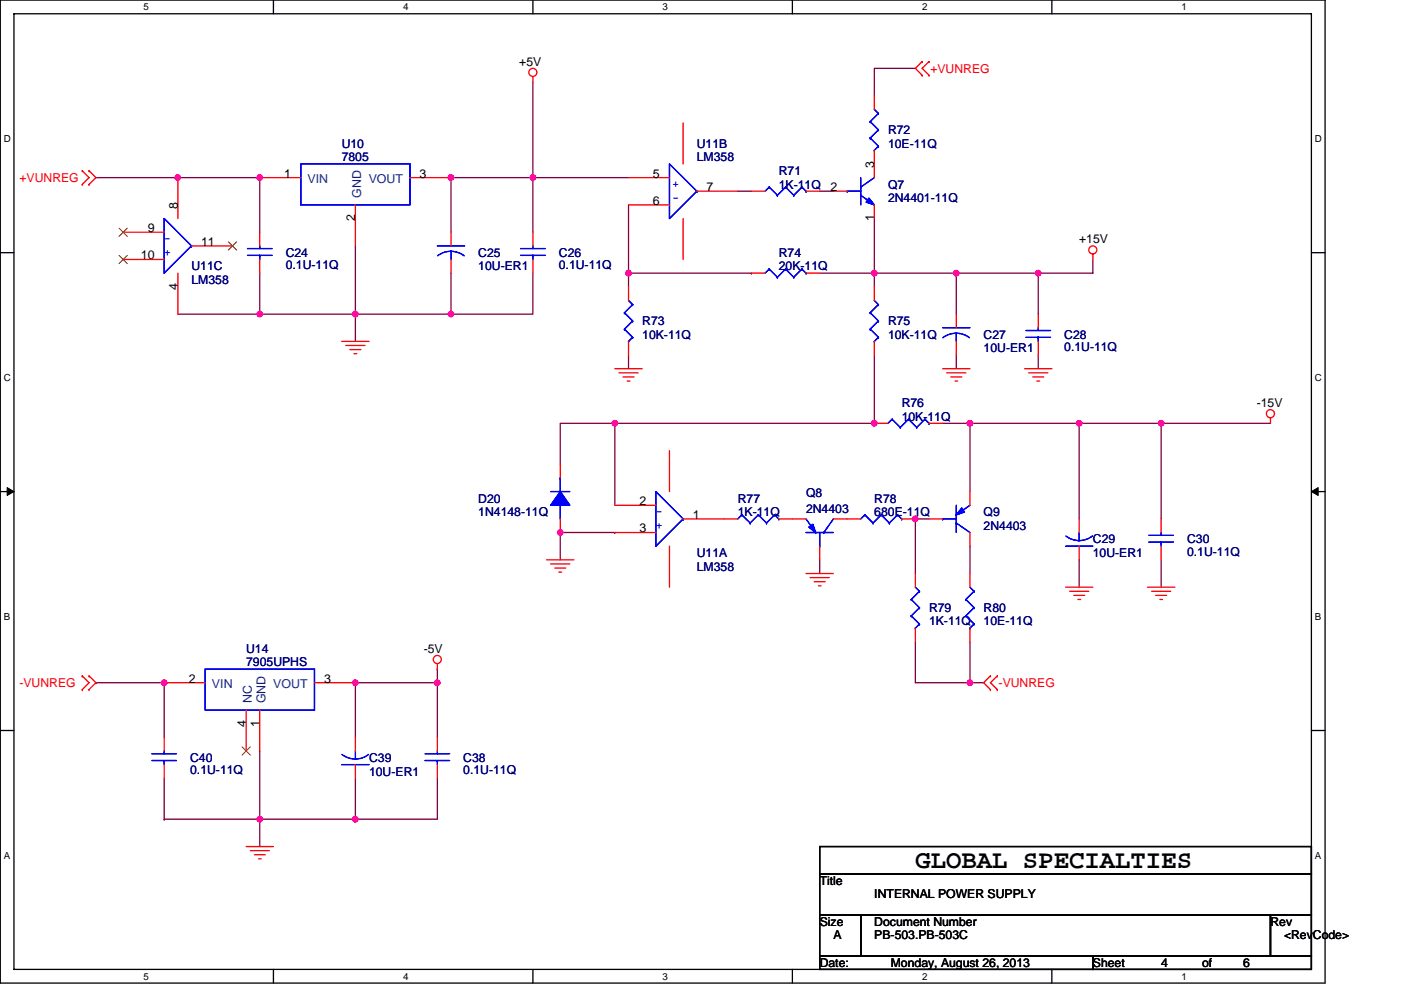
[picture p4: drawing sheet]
<svg xmlns="http://www.w3.org/2000/svg" width="297mm" height="210mm" viewBox="0 0 297 210" stroke-linecap="round" stroke-linejoin="round" font-family="sans-serif">
<path d="M.1 0h280.8v208.5h-280.8zM3 2.9h275v202.7h-275z" fill="none" stroke="#000" stroke-width=".28"/>
<g fill="#fff">
<path d="M30.5 .3h1.1v2.3h-1.1z"/>
<path d="M30.5 205.9h1.1v2.3h-1.1z"/>
</g>
<path d="M58 0v2.9M58 205.6v2.9" fill="none" stroke="#000" stroke-width=".28"/>
<g fill="#fff">
<path d="M85.5 .3h1.1v2.3h-1.1z"/>
<path d="M85.5 205.9h1.1v2.3h-1.1z"/>
</g>
<path d="M113 0v2.9M113 205.6v2.9" fill="none" stroke="#000" stroke-width=".28"/>
<g fill="#fff">
<path d="M140.5 .3h1.1v2.3h-1.1z"/>
<path d="M140.5 205.9h1.1v2.3h-1.1z"/>
</g>
<path d="M168 0v2.9M168 205.6v2.9" fill="none" stroke="#000" stroke-width=".28"/>
<g fill="#fff">
<path d="M195.5 .3h1.2v2.3h-1.2z"/>
<path d="M195.5 205.9h1.2v2.3h-1.2z"/>
</g>
<path d="M223 0v2.9M223 205.6v2.9" fill="none" stroke="#000" stroke-width=".28"/>
<g fill="#fff">
<path d="M250.5 .3h1.2v2.3h-1.2z"/>
<path d="M250.5 205.9h1.2v2.3h-1.2z"/>
<path d="M.8 28.3h1.5v2.3h-1.5z"/>
<path d="M278.8 28.3h1.5v2.3h-1.5z"/>
<path d="M.8 78.9h1.5v2.3h-1.5z"/>
<path d="M278.8 78.9h1.5v2.3h-1.5z"/>
</g>
<path d="M.1 53.6h2.9M278 53.6h2.9" fill="none" stroke="#000" stroke-width=".28"/>
<g fill="#fff">
<path d="M.8 129.6h1.4v2.3h-1.4z"/>
<path d="M278.8 129.6h1.4v2.3h-1.4z"/>
</g>
<path d="M.1 104.3h2.9M278 104.3h2.9" fill="none" stroke="#000" stroke-width=".28"/>
<path d="M1.5 103.4l1.5 .9-1.5 .8zM278 104.3l1.5-.9v1.7z" fill="#000" stroke="#000" stroke-width=".21"/>
<g fill="#fff">
<path d="M.8 180.3h1.4v2.3h-1.4z"/>
<path d="M278.8 180.3h1.4v2.3h-1.4z"/>
</g>
<path d="M.1 154.9h2.9M278 154.9h2.9M173.8 179.6h104.2v5.7h-104.2zM173.8 194h8.7v8.7h-8.7zM173.8 185.3h104.2v8.7h-104.2zM182.5 194h86.9v8.7h-86.9zM269.4 194h8.6v8.7h-8.6zM173.8 202.7h57.9v2.9h-57.9zM231.7 202.7h46.3v2.9h-46.3z" fill="none" stroke="#000" stroke-width=".28"/>
<g fill="none" stroke="#800040" stroke-width=".28">
<path d="M113 17.4v20.3M194.1 14.5h-8.7v5.8M20.3 37.7h17.4M37.7 37.7h17.4v11.6M37.7 37.7h.1M113 37.7h-17.4v11.6M113 37.7h.1M113 37.7v11.6M113 37.7h20.3M55.1 57.9v8.7M75.4 52.2v14.4M95.6 57.9v8.7h-20.2"/>
<path d="M113 57.9v8.7h-17.4M133.3 43.5v14.4M133.3 57.9v2.9M133.3 57.9h26M156.4 40.6h2.9M159.3 57.9h.1M173.8 40.6h2.9M173.8 57.9h11.6M185.4 57.9h.1M185.4 46.4v11.5M185.4 57.9h17.4v8.7M185.4 57.9v2.9"/>
<path d="M202.8 57.9h17.3M220.1 57.9v8.7M220.1 57.9h.1M231.7 55v2.9h-11.6M37.7 66.6h17.4M55.1 66.6h.1M55.1 66.6h20.3M75.4 66.6v5.8M95.6 66.6h.1M133.3 75.3v2.9M185.4 75.3v14.5M202.8 75.3v2.9"/>
<path d="M220.1 75.3v2.9M130.4 89.8h.1M130.4 89.8h55M130.4 89.8h-11.6v8.7M130.4 89.8v17.4M185.4 89.8h.1M199.9 89.8h46.3M205.7 89.8h.1M205.7 89.8v14.5M228.8 89.8v20.3M228.8 89.8h.1M246.2 89.8h.1"/>
<path d="M246.2 89.8h23.2M246.2 89.8v20.3M130.4 112.9h.1M130.4 112.9h-11.6v5.8M173.8 118.7v2.9M194.1 110.1h.1M194.1 110.1v11.5M194.1 110.1h2.9M205.7 115.8v5.8M228.8 118.7v5.8M246.2 118.7v5.8M194.1 136.1v8.7h11.6"/>
<path d="M205.7 136.1v8.7M20.3 144.8h.1M20.3 144.8h14.5v11.6M55.1 159.3v14.5h20.3M75.4 144.8v11.6M75.4 144.8h17.3v11.6M75.4 144.8h.1M92.7 141.9h.1M92.7 141.9v2.9M205.7 144.8h.1M205.7 144.8h2.9M34.8 173.8h20.3v5.8"/>
<path d="M34.8 173.8h.1M34.8 165.1v8.7M75.4 165.1v8.7M75.4 173.8h.1M92.7 165.1v8.7h-17.3"/>
</g>
<g fill="#f0f" stroke="#f0f" stroke-width=".28">
<circle cx="55.1" cy="37.7" r=".57"/>
<circle cx="37.7" cy="37.7" r=".57"/>
<circle cx="75.3" cy="66.6" r=".57"/>
<circle cx="55.1" cy="66.6" r=".57"/>
<circle cx="95.6" cy="37.7" r=".57"/>
<circle cx="113" cy="37.7" r=".57"/>
<circle cx="95.6" cy="66.6" r=".57"/>
<circle cx="133.2" cy="57.9" r=".57"/>
<circle cx="185.4" cy="57.9" r=".57"/>
<circle cx="202.8" cy="57.9" r=".57"/>
<circle cx="220.1" cy="57.9" r=".57"/>
<circle cx="185.4" cy="89.8" r=".57"/>
<circle cx="205.6" cy="89.8" r=".57"/>
<circle cx="205.6" cy="144.8" r=".57"/>
<circle cx="194.1" cy="110" r=".57"/>
<circle cx="228.8" cy="89.8" r=".57"/>
<circle cx="246.2" cy="89.8" r=".57"/>
<circle cx="130.4" cy="89.8" r=".57"/>
<circle cx="118.8" cy="112.9" r=".57"/>
<circle cx="34.8" cy="144.8" r=".57"/>
<circle cx="55.1" cy="173.8" r=".57"/>
<circle cx="92.7" cy="144.8" r=".57"/>
<circle cx="75.3" cy="144.8" r=".57"/>
<circle cx="75.3" cy="173.8" r=".57"/>
</g>
<g fill="none" stroke="#f00" stroke-width=".28">
<path d="M113 16.2v1.2M195.5 13.1h.1M195.5 16h.1M195.5 13.1l-1.4 1.4 1.4 1.5M197 16h.1M197 13.1h.1M197 13.1l-1.5 1.4 1.5 1.5M17.4 39.1h.1M17.4 36.2h.1M17.4 36.2l1.5 1.5-1.5 1.4M18.9 36.2h.1M18.9 39.1h.1"/>
<path d="M18.9 36.2l1.4 1.5-1.4 1.4M37.7 37.7v8.7M55.1 37.7h8.7M86.9 37.7h8.7M133.3 37.7h8.6M144.8 26.1v8.7M185.4 20.3v2.9M185.4 31.9v5.8M26.1 49.3h8.7M26.1 55h8.7M37.7 57.9v8.7M40.6 52.2h8.7"/>
<path d="M55.1 49.3v2.9M55.1 55v2.9M75.4 43.5v8.7M95.6 49.3v2.9M95.6 55v2.9M113 49.3v2.9M113 55v2.9M133.3 43.5h8.6M144.8 46.4v8.6M147.7 40.6h8.7M159.3 57.9h2.9M159.3 40.6h2.9"/>
<path d="M170.9 57.9h2.9M170.9 40.6h2.9M176.7 40.6h2.9M185.4 43.5v2.9M231.7 53.9v1.1M72.5 72.4h5.7M73.3 73.3h4.1M74.2 74.1h2.3M75.1 75h.5M130.4 78.2h5.8M131.2 79.1h4.1M132.1 79.9h2.3"/>
<path d="M133.3 60.8v2.9M133.3 72.4v2.9M185.4 60.8v2.9M185.4 72.4v2.9M199.9 78.2h5.8M200.7 79.1h4.1M201.6 79.9h2.3M202.8 66.6v2.9M202.8 72.4v2.9M217.2 78.2h5.8M218.1 79.1h4.1M219 79.9h2.3"/>
<path d="M220.1 66.6v2.9M220.1 72.4v2.9M118.8 98.5v2.9M133 80.8h.6M141.9 95.6v8.7M185.4 89.8h2.9M197 89.8h2.9M202.5 80.8h.5M219.8 80.8h.6M269.4 88.6v1.2M115.9 118.7h5.8M116.8 119.6h4"/>
<path d="M118.8 110.1v2.8M130.4 107.2h8.7M130.4 112.9h8.7M141.9 115.8v8.7M144.8 110.1h11.6M165.1 110.1h5.8M173.8 115.8v2.9M176.7 110.1h5.8M191.2 110.1h2.9M197 110.1h2.9M205.7 104.3v2.9M205.7 112.9v2.9"/>
<path d="M228.8 110.1v2.8M228.8 115.8v2.9M246.2 110.1v2.8M246.2 115.8v2.9M117.6 120.5h2.3M118.5 121.3h.6M170.9 121.6h5.8M171.8 122.5h4M172.6 123.4h2.4M173.5 124.2h.6M194.1 121.6v2.9M194.1 133.2v2.9"/>
<path d="M205.7 121.6v2.9M205.7 133.2v2.9M225.9 124.5h5.8M226.8 125.4h4M227.7 126.3h2.3M228.5 127.1h.6M243.3 124.5h5.8M244.2 125.4h4M245 126.3h2.4M245.9 127.1h.6M17.4 146.3h.1M17.4 143.4h.1"/>
<path d="M17.4 143.4l1.5 1.4-1.5 1.5M18.9 143.4h.1M18.9 146.3h.1M18.9 143.4l1.4 1.4-1.4 1.5M34.8 156.4v2.9M34.8 144.8h8.7M52.2 150.6v8.7M55.1 150.6v8.7M66.7 144.8h8.7M75.4 156.4v2.9M92.7 140.8v1.1M92.7 156.4v2.9"/>
<path d="M210 143.4h.1M210 146.3h.1M210 143.4l-1.4 1.4 1.4 1.5M211.5 146.3h.1M211.5 143.4h.1M211.5 143.4l-1.5 1.4 1.5 1.5M34.8 162.2v2.9M52.2 179.6h5.8M75.4 162.2v2.9M92.7 162.2v2.9M53.1 180.4h4M53.9 181.3h2.3"/>
<path d="M54.8 182.2h.6"/>
<circle cx="113" cy="15.4" r=".86"/>
<circle cx="231.7" cy="53" r=".86"/>
<circle cx="269.4" cy="87.7" r=".86"/>
<circle cx="92.7" cy="139.9" r=".86"/>
</g>
<g fill="none" stroke="#00f" stroke-width=".28">
<path d="M63.8 34.8h23.1v8.7h-23.1zM141.9 34.8l5.8 5.8-5.8 5.8zM163.1 39.7h.1M163.1 39.7l-.9 .9M163.1 39.7l1.7 1.7M166.6 39.7h.1M166.6 39.7l-1.8 1.7M166.6 39.7l1.7 1.7M170 39.7h.1M170 39.7l-1.7 1.7M170 39.7l.9 .9M182.5 39.7h.1"/>
<path d="M182.5 37.7v5.8M184.5 25.8h.1M184.5 29.3h.1M184.5 25.8l1.7 1.7M184.5 29.3l1.7 1.7M185.4 31.9h.1M185.4 23.2l.8 .9M185.4 37.7l-2.9 2M186.2 24.1h.1M186.2 27.5h.1M186.2 31h.1M186.2 24.1l-1.7 1.7"/>
<path d="M186.2 27.5l-1.7 1.8M186.2 31l-.8 .9M34.8 46.4l5.8 5.8-5.8 5.7zM40.6 52.2h.1M52.5 54.2h5.2M52.5 52.7h5.2M55.1 52.2v.5M55.1 54.2h.1M55.1 54.2v.8M92.7 52.2h5.8M95.6 53.3l1.5 .2 1.3 .8M95.6 53.3l-1.5 .2-1.3 .8"/>
<path d="M95.6 53.3v1.7M110.4 54.2h5.2M110.4 52.7h5.2M113 52.2v.5M113 54.2h.1M113 54.2v.8M147.7 40.6h.1M163.1 57.1h.1M163.1 57.1l-.9 .8M163.1 57.1l1.7 1.7M164.8 58.8h.1M164.8 41.4h.1"/>
<path d="M166.6 57.1h.1M166.6 57.1l-1.8 1.7M166.6 57.1l1.7 1.7M168.3 58.8h.1M168.3 41.4h.1M170 57.1h.1M170 57.1l-1.7 1.7M170 57.1l.9 .8M170.9 57.9h.1M170.9 40.6h.1M179.6 40.6h.1M179.6 40.6h2.9"/>
<path d="M182.5 41.4l2.9 2.1M185.4 43.5h.1M132.4 66.3h.1M132.4 69.8h.1M132.4 66.3l1.7 1.8M132.4 69.8l1.7 1.7M133.3 72.4h.1M133.3 63.7l.8 .9M134.1 64.6h.1M134.1 68.1h.1M134.1 71.5h.1M134.1 64.6l-1.7 1.7"/>
<path d="M134.1 68.1l-1.7 1.7M134.1 71.5l-.8 .9M184.5 66.3h.1M184.5 69.8h.1M184.5 66.3l1.7 1.8M184.5 69.8l1.7 1.7M185.4 72.4h.1M185.4 63.7l.8 .9M186.2 64.6h.1M186.2 68.1h.1M186.2 71.5h.1M186.2 64.6l-1.7 1.7"/>
<path d="M186.2 68.1l-1.7 1.7M186.2 71.5l-.8 .9M199.9 69.5h5.8M202.7 70.7l1.5 .2 1.3 .7M202.7 70.7l-1.5 .2-1.3 .7M202.8 70.7v1.7M217.5 71.5h5.2M217.5 70.1h5.2M220.1 69.5v.6M220.1 71.5h.1M220.1 71.5v.9M189.1 88.9h.1"/>
<path d="M189.1 88.9l-.8 .9M189.1 88.9l1.8 1.8M190.9 90.7h.1M192.6 88.9h.1M192.6 88.9l-1.7 1.8M192.6 88.9l1.7 1.8M194.3 90.7h.1M196.1 88.9h.1M196.1 88.9l-1.8 1.8M196.1 88.9l.9 .9M197 89.8h.1M116.8 104.3h4"/>
<path d="M118.8 107.2v2.9M118.8 101.4h.1M118.8 101.4v2.9M139.1 104.3l5.7 5.8-5.7 5.7zM144.8 110.1h.1M157.3 109.2h.1M157.3 109.2l-.9 .9M157.3 109.2l1.7 1.7M159 110.9h.1M160.8 109.2h.1M160.8 109.2l-1.8 1.7M160.8 109.2l1.7 1.7"/>
<path d="M162.5 110.9h.1M164.3 109.2h.1M164.3 109.2l-1.8 1.7M164.3 109.2l.8 .9M165.1 110.1h.1M170.9 112.9h5.8M170.9 110.1l2 2.8M172.9 112.9h.1M173.8 115.8h.1M173.8 112.9v2.9M174.7 112.9h.1M176.7 110.1l-2 2.8"/>
<path d="M183.4 109.2h.1M183.4 109.2l-.9 .9M183.4 109.2l1.7 1.7M185.1 110.9h.1M186.8 109.2h.1M186.8 109.2l-1.7 1.7M186.8 109.2l1.8 1.7M188.6 110.9h.1M190.3 109.2h.1M190.3 109.2l-1.7 1.7M190.3 109.2l.9 .9M191.2 110.1h.1"/>
<path d="M199.9 110.1h.1M199.9 110.1h2.9M202.8 110.9h.1M202.8 109.2h.1M202.8 107.2v5.7M202.8 110.9l2.9 2M205.7 107.2l-2.9 2M225.9 115.8h5.8M226 113.7l1.3 .7 1.5 .3 1.5-.3 1.3-.7M228.8 112.9v1.8M243.6 115h5.2M243.6 113.5h5.2"/>
<path d="M246.2 112.9v.6M246.2 115h.1M246.2 115v.8M193.2 127.1h.1M193.2 130.6h.1M193.2 127.1l1.7 1.8M193.2 130.6l1.7 1.8M194.1 133.2h.1M194.1 124.5l.8 .9M194.9 125.4h.1M194.9 128.9h.1M194.9 132.4h.1"/>
<path d="M194.9 125.4l-1.7 1.7M194.9 128.9l-1.7 1.7M194.9 132.4l-.8 .8M204.8 127.1h.1M204.8 130.6h.1M204.8 127.1l1.7 1.8M204.8 130.6l1.7 1.8M205.7 133.2h.1M205.7 124.5l.8 .9M206.5 125.4h.1M206.5 128.9h.1M206.5 132.4h.1"/>
<path d="M206.5 125.4l-1.7 1.7M206.5 128.9l-1.7 1.7M206.5 132.4l-.8 .8M32.2 159.9h5.2M34.8 159.3v.6M43.5 141.9h23.2v8.7h-23.2zM75.4 159.3v1.7M90.1 159.9h5.2M92.7 159.3v.6M32.2 161.3h5.2M34.8 161.3h.1M34.8 161.3v.9"/>
<path d="M72.5 162.2h5.7M72.5 160a4.6 4.6 0 0 0 5.6 0M90.1 161.3h5.2M92.7 161.3h.1M92.7 161.3v.9"/>
</g>
<path d="M25.2 48.4l1.8 1.7M25.2 54.2l1.8 1.7M27 48.4l-1.8 1.7M27 54.2l-1.8 1.7M48.4 51.3l1.8 1.7M50.2 51.3l-1.8 1.7M51.3 158.4l1.8 1.8M53.1 158.4l-1.8 1.8" fill="none" stroke="#804000" stroke-width=".21"/>
<g fill="#00f" stroke="#00f" stroke-width=".28">
<path d="M203.9 107.7l.6 .9-1.7 .6z" fill-rule="evenodd"/>
<path d="M203.9 107.7l.6 .9-1.7 .6z" fill-rule="evenodd"/>
<path d="M118.8 104.3l2 2.9h-4z" fill-rule="evenodd"/>
<path d="M118.8 104.3l2 2.9h-4z" fill-rule="evenodd"/>
<path d="M171.5 111.8l.9-.6 .5 1.7z" fill-rule="evenodd"/>
<path d="M171.5 111.8l.9-.6 .5 1.7z" fill-rule="evenodd"/>
<path d="M184.2 42l1.2 1.5-1.8-.6z" fill-rule="evenodd"/>
<path d="M184.2 42l1.2 1.5-1.8-.6z" fill-rule="evenodd"/>
</g>
<text font-size="5.5" x="194.1" y="184.1">GLOBAL SPECIALTIES</text>
<g font-size="2.6">
<text x="110.1" y="13.9">+5V</text>
<text x="185.4" y="35.6" transform="rotate(-90 185.4 35.6)">3</text>
<text x="60.3" y="37.7">1</text>
<text x="89" y="37.7">3</text>
<text x="138.4" y="37.7">5</text>
<text x="149.8" y="40.5">7</text>
<text x="176.1" y="40.5">2</text>
<text x="37.7" y="44.3" transform="rotate(-90 37.7 44.3)">8</text>
<text x="75.3" y="46.9" transform="rotate(-90 75.3 46.9)">2</text>
<text x="138.4" y="43.4">6</text>
<text x="185.4" y="46.9" transform="rotate(-90 185.4 46.9)">1</text>
<text x="31.3" y="49.2">9</text>
<text x="42.6" y="52.1">11</text>
<text x="228.8" y="51.6">+15V</text>
<text x="29.9" y="55">10</text>
<text x="37.7" y="61.4" transform="rotate(-90 37.7 61.4)">4</text>
<text x="266.5" y="86.3">-15V</text>
<text x="135.6" y="107.1">2</text>
<text x="135.6" y="112.9">3</text>
<text x="146.9" y="110">1</text>
<text x="89.8" y="138.5">-5V</text>
<text x="40" y="144.8">2</text>
<text x="68.7" y="144.8">3</text>
<text x="52.2" y="154.1" transform="rotate(-90 52.2 154.1)">4</text>
<text x="55.1" y="154.1" transform="rotate(-90 55.1 154.1)">1</text>
<text x="173.8" y="187.7">Title</text>
<text x="185.4" y="190.6">INTERNAL POWER SUPPLY</text>
<text x="173.8" y="196.4">Size</text>
<text x="185.4" y="196.4">Document Number</text>
<text x="269.4" y="196.4">Rev</text>
<text x="176.7" y="199.3">A</text>
<text x="185.4" y="199.3">PB-503.PB-503C</text>
<text x="272.2" y="199.3">&lt;RevCode&gt;</text>
<text x="173.8" y="205">Date:</text>
<text x="188.9" y="205">Monday, August 26, 2013</text>
<text x="231.7" y="205">Sheet</text>
<text x="246.2" y="205">4</text>
<text x="254.9" y="205">of</text>
<text x="263.6" y="205">6</text>
</g>
<g font-size="2.6" fill="#f00">
<text x="197.2" y="15.4">+VUNREG</text>
<text x="4.1" y="38.5">+VUNREG</text>
<text x="4.1" y="145.7">-VUNREG</text>
<text x="211.7" y="145.7">-VUNREG</text>
</g>
<g font-size="2.6" fill="#000080">
<text x="188.3" y="28.4">R72</text>
<text x="72.5" y="31.3">U10</text>
<text x="72.5" y="34.2">7805</text>
<text x="147.7" y="31.3">U11B</text>
<text x="147.7" y="34.2">LM358</text>
<text x="188.3" y="31.3">10E-11Q</text>
<text x="165.1" y="37.1">R71</text>
<text x="165.1" y="40">1K-11Q</text>
<text x="188.3" y="40">Q7</text>
<text x="188.3" y="42.9">2N4401-11Q</text>
<text x="40.6" y="57.4">U11C</text>
<text x="60.6" y="54.5">C24</text>
<text x="60.6" y="57.1">0.1U-11Q</text>
<text x="101.4" y="54.5">C25</text>
<text x="101.4" y="57.4">10U-ER1</text>
<text x="118.5" y="54.5">C26</text>
<text x="118.5" y="57.1">0.1U-11Q</text>
<text x="165.1" y="54.5">R74</text>
<text x="165.1" y="57.4">20K-11Q</text>
<text x="40.6" y="60.3">LM358</text>
<text x="136.2" y="69">R73</text>
<text x="136.2" y="71.8">10K-11Q</text>
<text x="188.3" y="69">R75</text>
<text x="188.3" y="71.8">10K-11Q</text>
<text x="208.6" y="71.8">C27</text>
<text x="225.6" y="71.8">C28</text>
<text x="208.6" y="74.7">10U-ER1</text>
<text x="225.6" y="74.5">0.1U-11Q</text>
<text x="191.2" y="86.3">R76</text>
<text x="191.2" y="89.2">10K-11Q</text>
<text x="101.4" y="106.6">D20</text>
<text x="156.4" y="106.6">R77</text>
<text x="170.9" y="105.4">Q8</text>
<text x="185.4" y="106.6">R78</text>
<text x="101.4" y="109.5">1N4148-11Q</text>
<text x="156.4" y="109.5">1K-11Q</text>
<text x="170.9" y="108.9">2N4403</text>
<text x="185.4" y="109.5">680E-11Q</text>
<text x="208.6" y="109.5">Q9</text>
<text x="208.6" y="112.4">2N4403</text>
<text x="147.7" y="118.2">U11A</text>
<text x="231.7" y="115.3">C29</text>
<text x="231.7" y="118.2">10U-ER1</text>
<text x="251.7" y="115.3">C30</text>
<text x="251.7" y="117.9">0.1U-11Q</text>
<text x="147.7" y="121.1">LM358</text>
<text x="197" y="129.8">R79</text>
<text x="208.6" y="129.8">R80</text>
<text x="197" y="132.7">1K-11Q</text>
<text x="208.6" y="132.7">10E-11Q</text>
<text x="52.2" y="138.5">U14</text>
<text x="52.2" y="141.4">7905UPHS</text>
<text x="40.3" y="161.6">C40</text>
<text x="78.2" y="161.6">C39</text>
<text x="98.2" y="161.6">C38</text>
<text x="40.3" y="164.2">0.1U-11Q</text>
<text x="78.2" y="164.5">10U-ER1</text>
<text x="98.2" y="164.2">0.1U-11Q</text>
</g>
<g font-size="2.6" fill="#004080">
<text x="65.2" y="38.8">VIN</text>
<text x="78.2" y="38.8">VOUT</text>
<text x="76.6" y="42" transform="rotate(-90 76.6 42)">GND</text>
<text x="44.9" y="146">VIN</text>
<text x="53.4" y="149.2" transform="rotate(-90 53.4 149.2)">NC</text>
<text x="56.3" y="149.2" transform="rotate(-90 56.3 149.2)">GND</text>
<text x="57.9" y="146">VOUT</text>
</g>
<g font-size="2.6" fill="#00f">
<text x="144" y="41.3" transform="rotate(180 144 41.3)">-</text>
<text x="144" y="38.4" transform="rotate(180 144 38.4)">+</text>
<text x="34.8" y="51.4">-</text>
<text x="34.8" y="54.3">+</text>
<text x="139.1" y="109.3">-</text>
<text x="139.1" y="112.2">+</text>
</g>
<g font-size="2.1">
<text x="30.5" y="2.2">5</text>
<text x="85.5" y="2.2">4</text>
<text x="140.5" y="2.2">3</text>
<text x="195.5" y="2.2">2</text>
<text x="250.5" y="2.2">1</text>
<text x=".8" y="30.1">D</text>
<text x="278.8" y="30.1">D</text>
<text x=".8" y="80.8">C</text>
<text x="278.8" y="80.8">C</text>
<text x=".8" y="131.4">B</text>
<text x="278.8" y="131.4">B</text>
<text x=".8" y="182.1">A</text>
<text x="278.8" y="182.1">A</text>
<text x="30.5" y="207.8">5</text>
<text x="85.5" y="207.8">4</text>
<text x="140.5" y="207.8">3</text>
<text x="195.5" y="207.8">2</text>
<text x="250.5" y="207.8">1</text>
</g>
</svg>
